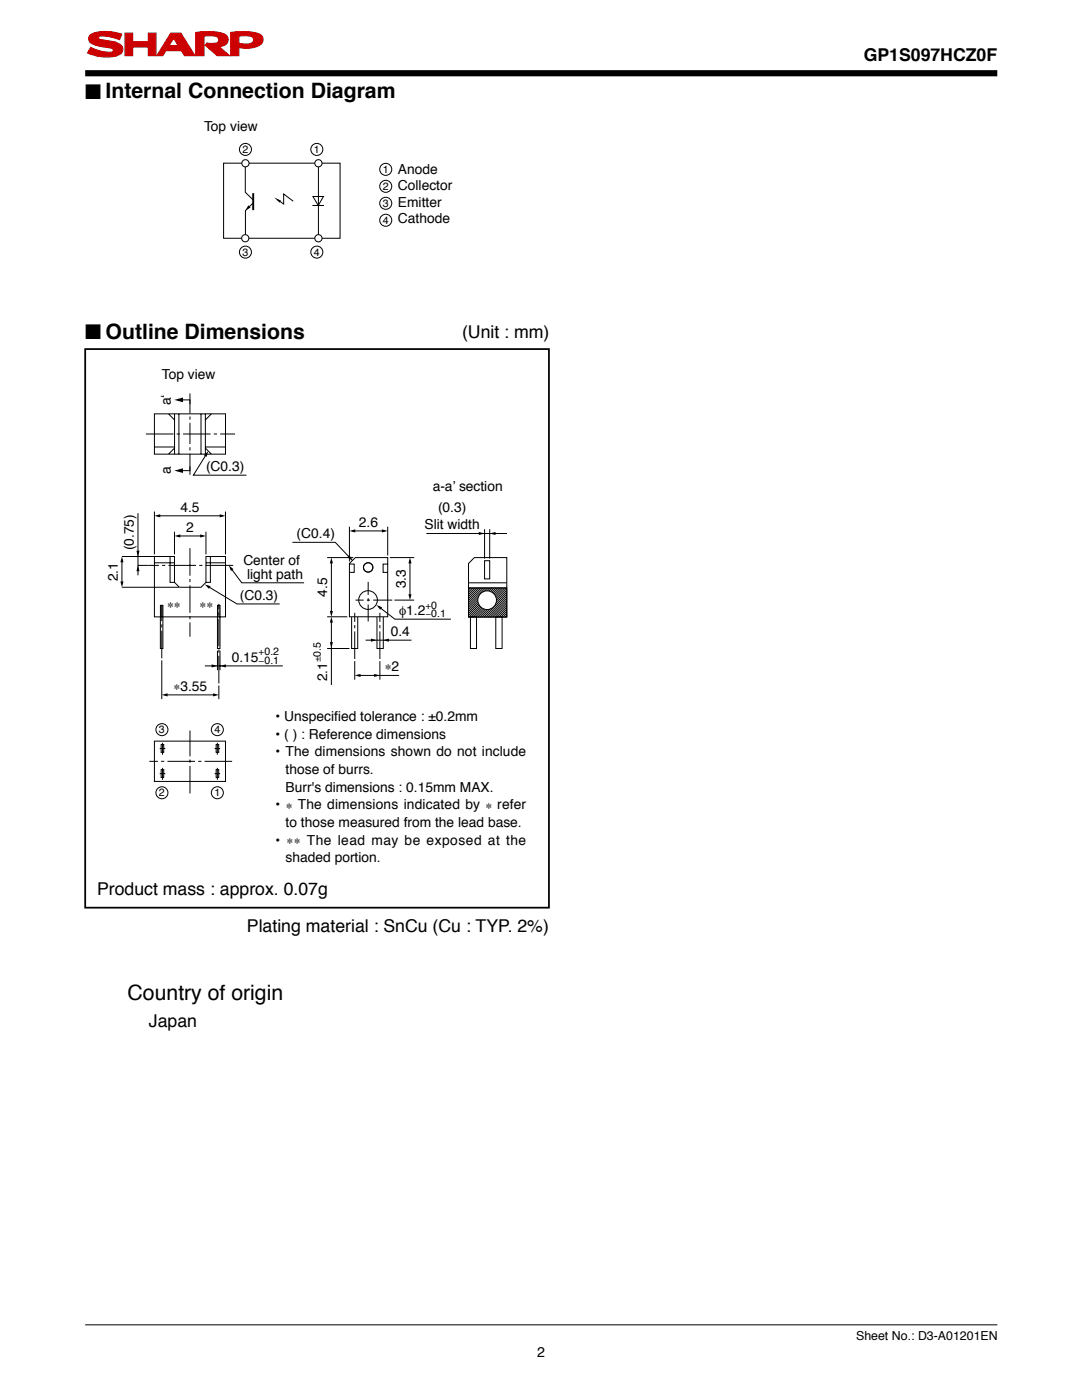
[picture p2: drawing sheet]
<svg xmlns="http://www.w3.org/2000/svg" width="216mm" height="279mm" viewBox="0 0 216 279" stroke-linecap="round" stroke-linejoin="round" font-family="sans-serif">
<path d="M17 264.4h182" fill="none" stroke="#000" stroke-width=".2"/>
<path d="M17 14.6h182" fill="none" stroke="#000" stroke-width="1.2" stroke-linecap="butt"/>
<path d="M17.9 7.1a1.12 1.12 0 0 0 .8 1.8l1.3 .4 2 .3a.52 .52 0 0 1 .5 .7 7 7 0 0 1-4.4-.8l-.6 1.1a8.7 8.7 0 0 0 6.2 .4 1.23 1.23 0 0 0 .8-1.3 1.23 1.23 0 0 0-1-1.1l-1.2-.3a5.8 5.8 0 0 1-2.7-.7 .87 .87 0 0 1 1.2-.4l1.6 .2 1.5 .5 .4-1.1a9 9 0 0 0-6 0zM46 6.5v4.6h1.7v-1.7a5.4 5.4 0 0 0 4.5-.7 1.34 1.34 0 0 0 .1-1.5 1.34 1.34 0 0 0-1.3-.6 14.7 14.7 0 0 0-5-.1zM47.7 7.2a5.3 5.3 0 0 1 2.6 .1 .79 .79 0 0 1 .2 1 .79 .79 0 0 1-.8 .5l-2-.2zM39.1 6.5v4.6h1.6v-3.9a5.3 5.3 0 0 1 2.6 .1 .7 .7 0 0 1 0 1.2l-1.2 .2-.8-.1-.3 .4 2.4 2.1h2.4l-2.1-1.8a1.46 1.46 0 0 0 1.5-.6 1.46 1.46 0 0 0 0-1.6 6.9 6.9 0 0 0-4.3-.8zM34.6 7.6l1 1.5h-1.9zM34.1 6.6l-2.8 4.5h1.2l.6-1h3.1l.6 1h2.1l-2.8-4.5zM25 6.6h1.5v1.8h3.1v-1.8h1.5v4.5h-1.5v-1.7h-3.1v1.7h-1.5z" fill="#c00"/>
<path d="M17.9 7.1a5.7 5.7 0 0 1 4.5-.7l1.9 .4-.4 1.1a7.6 7.6 0 0 0-4.1-.7l-.1 .2a.62 .62 0 0 0 .8 .6 9.8 9.8 0 0 1 3.4 .8 1.23 1.23 0 0 1 .6 1.4 1.23 1.23 0 0 1-1.1 .9 9.3 9.3 0 0 1-5.9-.5l.6-1.1a7 7 0 0 0 4.4 .8l.1-.2a1.15 1.15 0 0 0-1.2-.6 7.3 7.3 0 0 1-3.5-1.2l-.2-.8zM25 6.6h1.5v1.8h3.1v-1.8h1.5v4.5h-1.5v-1.7h-3.1v1.7h-1.5zM34.1 6.6h2l2.8 4.5h-2.1l-.6-1h-3.1l-.6 1h-1.2zM34.6 7.6l1 1.5h-1.9zM39.1 6.5a12.7 12.7 0 0 1 5.8 .3 1.32 1.32 0 0 1 .5 1.6 1.32 1.32 0 0 1-1.4 .9h-.3l2.1 1.8h-2.4l-2.4-2.1 .3-.4 .8 .1a1.85 1.85 0 0 0 1.5-.4 .94 .94 0 0 0-1.2-1.2l-1.7 .1v3.9h-1.6zM46 6.5a12.7 12.7 0 0 1 5.8 .3 1.34 1.34 0 0 1 .6 1.5 1.34 1.34 0 0 1-1.2 1 6.3 6.3 0 0 1-3.5 .1v1.7h-1.7zM47.7 7.2a5.3 5.3 0 0 1 2.6 .1 .79 .79 0 0 1 .2 1 .79 .79 0 0 1-.8 .5l-2-.2z" fill="none" stroke="#c00" stroke-width=".24"/>
<path d="M17 69.7h92.5v111.4h-92.5z" fill="none" stroke="#000" stroke-width=".35"/>
<path d="M73.5 124v-7.9" fill="none" stroke="#000" stroke-width=".2" stroke-dasharray="3.4 .6 .6 .6" stroke-linecap="butt"/>
<g fill="none" stroke="#000" stroke-width=".2">
<path d="M35.7 79.8h2.2v.9M30.8 82.6h14.2v8h-14.2zM30.8 89.2h4M33.7 82.6l1.1 1.2M34.8 82.6v8M34.8 89.4l-1.1 1.2M35.7 82.6v8M37.9 93.1v.8h-2.2M40.1 82.6v8M41 89.2h4M41 89.4l1.1 1.2M41 82.6v8"/>
<path d="M41.3 90.5l-2.7 4.3h10.6M42.1 82.6l-1.1 1.2M24.3 117.2h11.5l-1-1v-5.1h-4v12h14.2v-12h-3.9v5.1l-1 1h-4.2M24.3 111.6v5M24.3 111.1h6.5M27.5 112.8h2.1M27.5 102.4v12.4M30.8 112.3h4M30.8 102.1v8.5M31.4 102.9h13M33.9 111v5.2h.9M34.8 106.1v4.5"/>
<path d="M35.4 107h5.1M41.1 112.3h3.9M41.1 106.1v4.5M41.4 116.9l5.9 3.6h8.5M42 111v5.2h-.9M45 102.1v8.5M46 113.3l2.2 3h12.5M58.3 108.2h8.6l3.4 3.6M65.3 111.3h5.2M66.1 111.9v10.6M69.7 112.5l1.2-1.2h6.5v11.8h-7.7zM69.7 105.1v6.9"/>
<path d="M69.8 112.6h.9v1.6h-.9M70.3 106h6.5M77.4 112.6h-1v1.6h.9M77.4 105.1v5.8M77.8 111.3h4.9M78.7 119.8h3.9M81.8 111.9v7.3M85.1 106.5h16.1M93.5 116.3h7.6M93.5 117.3h7.6l-5.7 5.8M93.9 117.4l-.4 .3M94.3 117.4l-.9 .8"/>
<path d="M94.6 111.3h6.5v11.8h-7.6v-10.6zM94.7 117.4l-1.2 1.2M95.2 117.4l-1.7 1.6M95.6 117.3l-2.2 2.2M96 117.3l-2.5 2.5M96.4 117.3l-2.9 3M96.7 111.9h1v3.6h-1zM96.7 105.6v5.9M96.9 117.3l-3.4 3.4M97.3 117.3l-3.8 3.8M97.7 117.3l-4.2 4.2M97.7 105.6v5.9"/>
<path d="M98.1 117.3l-4.6 4.7M98.6 117.3l-5.1 5.1M99 117.3l-5.5 5.5M99.4 117.3l-5.8 5.8M99.8 117.3l-5.7 5.8M100.2 117.4l-5.7 5.7M100.7 117.3l-5.8 5.8M101.1 119.5l-3.7 3.6M101.1 119.9l-3.2 3.2M101.1 119l-4 4.1M101.1 118.2l-4.9 4.9M101.1 117.8l-5.3 5.3"/>
<path d="M101.1 118.6l-4.5 4.5M32 123.1v6.3h.5v-6.3M32.3 131.8v7.7M32.9 138.7h10.2M40.9 132.9h15.5M43.4 123.1v6.3h.5v-6.3M43.4 129.8v3.9M43.7 136.8v2.7M43.9 129.8v3.9M65.3 123.1h4M65.3 129.4h4.4M66.1 123.7v13"/>
<path d="M70.2 123.2v6.2h1.2v-6.2M70.8 131.9v3.7M71.4 134.8h8.3M73 127.8h9.1M75.2 123.2v6.2h1.3v-6.2M75.6 121.1l3.2 2.5h11.2M75.8 131.9v3.7M93.9 123.1h1.2v6.3h-1.2zM98.9 123.1h1.3v6.3h-1.3zM101.1 120.8l-2.4 2.3M101.1 122l-1.1 1.1M101.1 120.3l-2.8 2.8"/>
<path d="M101.1 121.2l-2 1.9M101.1 122.4l-.7 .7M101.1 122.9l-.3 .3M101.1 121.6l-1.5 1.5M30.8 147.9h14.2v8.1h-14.2zM31.9 149.4h1.1M31.9 154.4h1.1M32.2 148.6h.5v1.6h-.5zM32.2 153.6h.5v1.6h-.5zM32.4 148.2v2.4M32.4 153.2v2.4M42.8 149.4h1.1"/>
<path d="M42.8 154.4h1.1M43.1 148.6h.5v1.6h-.5zM43.1 153.6h.5v1.6h-.5zM43.4 148.2v2.4M43.4 153.2v2.4"/>
<circle cx="73.4" cy="119.8" r="1.86"/>
<circle cx="73.5" cy="113.2" r=".92"/>
<circle cx="73.5" cy="113.2" r=".95"/>
</g>
<path d="M78.3 119.8h-7.4" fill="none" stroke="#000" stroke-width=".2" stroke-dasharray="3.8 .6 .6 .6" stroke-linecap="butt"/>
<path d="M29.1 86.6h17.8M37.9 109.4v17.7M46.5 112.8h-16.9M70.8 131.5v-9.2M75.8 131.5v-9.2M37.9 158.4v-12.6M46.3 151.9h-16.5" fill="none" stroke="#000" stroke-width=".2" stroke-dasharray="5.5 .6 .6 .6" stroke-linecap="butt"/>
<path d="M37.9 94.8v-16.3" fill="none" stroke="#000" stroke-width=".2" stroke-dasharray="4.2 .6 .6 .6" stroke-linecap="butt"/>
<g fill="#000">
<path d="M34.8 93.9l1.7-.4v.9zM34.8 79.8l1.7-.5v1zM40.7 90.9l.9-.9-.4 1.2zM24.3 111.1l.3 1.1h-.6zM24 116h.6l-.3 1.2zM27.5 112.8l.3 1.2h-.6zM27.2 109.9h.6l-.3 1.2zM30.8 102.9l1.2-.3v.7zM34.8 107l1.2-.3v.6zM39.9 106.7l1.2 .3-1.2 .3zM40.9 116.6l1.1 .4-.3 .5zM43.8 102.6l1.2 .3-1.2 .4z"/>
<path d="M45.6 112.8l1 .8-.5 .4zM66.1 111.3l.3 1.1h-.6zM69.3 111.2l.4-.4 .6 1zM69.7 106l1.2-.4v.7zM76.2 105.6l1.2 .4-1.2 .3zM81.5 118.6h.6l-.3 1.2zM81.8 111.3l.3 1.1h-.6zM95.5 106.2l1.2 .3-1.2 .3zM97.7 106.5l1.2-.3v.6zM32.3 138.7l1.1-.3v.6zM42.2 132.6l1.2 .3-1.2 .3zM42.5 138.4l1.2 .3-1.2 .3z"/>
<path d="M43.9 132.9l1.2-.3v.6zM65.8 121.9h.6l-.3 1.2zM65.8 128.2h.6l-.3 1.1zM66.1 123.1l.3 1.2h-.6zM70.8 134.8l1.1-.3v.6zM74 127.4l1.2 .4-1.2 .3zM74.6 134.5l1.2 .3-1.2 .3zM75.1 120.7l1.1 .5-.3 .5zM76.4 127.8l1.2-.4v.7z"/>
</g>
<circle cx="32.3" cy="145.6" r="1.2" fill="#fff"/>
<circle cx="32.3" cy="145.6" r="1.2" fill="none" stroke="#000" stroke-width=".2"/>
<circle cx="43.4" cy="145.6" r="1.2" fill="#fff"/>
<circle cx="43.4" cy="145.6" r="1.2" fill="none" stroke="#000" stroke-width=".2"/>
<circle cx="32.3" cy="158.2" r="1.2" fill="#fff"/>
<circle cx="32.3" cy="158.2" r="1.2" fill="none" stroke="#000" stroke-width=".2"/>
<circle cx="43.4" cy="158.2" r="1.2" fill="#fff"/>
<g fill="none" stroke="#000" stroke-width=".2">
<path d="M43.9 122.6l-.5 .5M43.9 122.3l-.5 .5M43.9 122l-.5 .5M43.9 121.7l-.5 .5M43.9 121.4l-.5 .5M43.9 121.1l-.5 .5M43.9 120.8l-.5 .5"/>
<circle cx="43.4" cy="158.2" r="1.2"/>
</g>
<path d="M43.4 120.8h.5v2.3h-.5z" fill="#939393"/>
<path d="M32.5 122.6l-.5 .5M32.5 122.3l-.5 .5M32.5 122l-.5 .5M32.5 121.7l-.5 .5M32.5 121.4l-.5 .5M32.5 121.1l-.5 .5M32.5 120.8l-.5 .5M43.4 120.8h.5v2.3h-.5z" fill="none" stroke="#000" stroke-width=".2"/>
<path d="M32 120.8h.5v2.3h-.5z" fill="#939393"/>
<path d="M93.5 117.3h7.6v5.8h-7.6zM32 120.8h.5v2.3h-.5z" fill="none" stroke="#000" stroke-width=".2"/>
<circle cx="97.2" cy="119.8" r="1.86" fill="#fff"/>
<g fill="none" stroke="#000" stroke-width=".2">
<path d="M44.6 32.6h23.3v14.9h-23.3zM48.9 32.5v5.9l1.6 1.5M62.4 39.2h2.1l-1 1.8zM63.5 32.5v15M50.5 40.6l-1.5 1.4v5.5M62.4 41h2.1"/>
<circle cx="97.2" cy="119.8" r="1.86"/>
</g>
<path d="M32.3 131.4v-10.6M43.7 136.4v-15.9" fill="none" stroke="#000" stroke-width=".2" stroke-dasharray="5.5 .6 .6 .6" stroke-linecap="butt"/>
<path d="M50.5 38.5v3.4" fill="none" stroke="#000" stroke-width=".38"/>
<circle cx="63.5" cy="32.6" r=".72" fill="#fff"/>
<circle cx="63.5" cy="32.6" r=".72" fill="none" stroke="#000" stroke-width=".2"/>
<circle cx="63.5" cy="47.5" r=".72" fill="#fff"/>
<circle cx="63.5" cy="47.5" r=".72" fill="none" stroke="#000" stroke-width=".2"/>
<circle cx="48.9" cy="47.5" r=".72" fill="#fff"/>
<circle cx="48.9" cy="47.5" r=".72" fill="none" stroke="#000" stroke-width=".2"/>
<circle cx="49" cy="32.6" r=".72" fill="#fff"/>
<g fill="none" stroke="#000" stroke-width=".2">
<path d="M55.3 39.8l1.3 .9v-2l1.9 1.5"/>
<circle cx="49" cy="32.6" r=".72"/>
</g>
<path d="M49.5 41l.5 .4-1 .6zM54.7 39.4l1.4 .7-.3 .3z" fill="#000"/>
<circle cx="77" cy="33.8" r="1.2" fill="#fff"/>
<circle cx="77" cy="33.8" r="1.2" fill="none" stroke="#000" stroke-width=".2"/>
<circle cx="49" cy="29.8" r="1.2" fill="#fff"/>
<circle cx="49" cy="29.8" r="1.2" fill="none" stroke="#000" stroke-width=".2"/>
<circle cx="63.2" cy="29.8" r="1.2" fill="#fff"/>
<circle cx="63.2" cy="29.8" r="1.2" fill="none" stroke="#000" stroke-width=".2"/>
<circle cx="49" cy="50.3" r="1.2" fill="#fff"/>
<circle cx="49" cy="50.3" r="1.2" fill="none" stroke="#000" stroke-width=".2"/>
<circle cx="63.2" cy="50.3" r="1.2" fill="#fff"/>
<circle cx="63.2" cy="50.3" r="1.2" fill="none" stroke="#000" stroke-width=".2"/>
<circle cx="77" cy="37.2" r="1.2" fill="#fff"/>
<circle cx="77" cy="37.2" r="1.2" fill="none" stroke="#000" stroke-width=".2"/>
<circle cx="77" cy="40.6" r="1.2" fill="#fff"/>
<circle cx="77" cy="40.6" r="1.2" fill="none" stroke="#000" stroke-width=".2"/>
<circle cx="77" cy="44" r="1.2" fill="#fff"/>
<circle cx="77" cy="44" r="1.2" fill="none" stroke="#000" stroke-width=".2"/>
<g font-size="4.2">
<text x="17" y="19.7">■ Internal Connection Diagram</text>
<text x="17" y="67.7">■ Outline Dimensions</text>
<text x="25.5" y="199.6">Country of origin</text>
</g>
<g font-size="3.5">
<text x="172.3" y="12.1">GP1S097HCZ0F</text>
<text x="92.2" y="67.5">(Unit : mm)</text>
<text x="19.4" y="178.6">Product mass : approx. 0.07g</text>
<text x="49.3" y="186">Plating material : SnCu (Cu : TYP. 2%)</text>
<text x="29.7" y="205">Japan</text>
</g>
<g font-size="2.8">
<text x="40.7" y="26.2">Top view</text>
<text x="79.4" y="34.6">Anode</text>
<text x="79.4" y="37.9">Collector</text>
<text x="79.4" y="41.3">Emitter</text>
<text x="79.4" y="44.6">Cathode</text>
<text x="32.3" y="75.5">Top view</text>
<text x="34.1" y="80.9" transform="rotate(-90 34.1 80.9)">aʻ</text>
<text x="34.1" y="94.7" transform="rotate(-90 34.1 94.7)">a</text>
<text x="41.1" y="94">(C0.3)</text>
<text x="86.3" y="98.1">a-aʼ section</text>
<text x="36" y="102.1">4.5</text>
<text x="37.1" y="106.1">2</text>
<text x="59.2" y="107.4">(C0.4)</text>
<text x="71.6" y="105.1">2.6</text>
<text x="84.7" y="105.5">Slit width</text>
<text x="87.4" y="102.1">(0.3)</text>
<text x="26.7" y="109.8" transform="rotate(-90 26.7 109.8)">(0.75)</text>
<text x="48.6" y="112.7">Center of</text>
<text x="23.5" y="116" transform="rotate(-90 23.5 116)">2.1</text>
<text x="47.9" y="119.7">(C0.3)</text>
<text x="49.3" y="115.5">light path</text>
<text x="65.3" y="119.1" transform="rotate(-90 65.3 119.1)">4.5</text>
<text x="81" y="117.4" transform="rotate(-90 81 117.4)">3.3</text>
<text x="33.3" y="121.5">∗∗</text>
<text x="39.8" y="121.5">∗∗</text>
<text x="79.6" y="122.7">φ1.2</text>
<text x="78" y="126.9">0.4</text>
<text x="34.6" y="137.8">∗3.55</text>
<text x="46.3" y="132.1">0.15</text>
<text x="65.3" y="136" transform="rotate(-90 65.3 136)">2.1</text>
<text x="76.8" y="134">∗2</text>
<text x="55" y="143.9">• Unspecifed tolerance : ±0.2mm</text>
<text x="66.7" y="143.9">i</text>
<text x="55" y="147.4">• ( ) : Reference dimensions</text>
<text x="55" y="150.9">• The dimensions shown do not include</text>
<text x="57" y="154.4">those of burrs.</text>
<text x="55" y="161.5">• ∗ The dimensions indicated by ∗ refer</text>
<text x="57" y="158">Burr's dimensions : 0.15mm MAX.</text>
<text x="57" y="165">to those measured from the lead base.</text>
<text x="55" y="168.6">• ∗∗ The lead may be exposed at the</text>
<text x="57" y="172.1">shaded portion.</text>
<text x="107.2" y="270.8">2</text>
</g>
<text font-size="2.5" x="170.8" y="267.5">Sheet No.: D3-A01201EN</text>
<g font-size="2.1">
<text x="48.4" y="30.6">2</text>
<text x="62.6" y="30.6">1</text>
<text x="76.4" y="34.5">1</text>
<text x="76.4" y="37.9">2</text>
<text x="76.4" y="41.3">3</text>
<text x="76.4" y="44.7">4</text>
<text x="48.4" y="51.1">3</text>
<text x="62.6" y="51.1">4</text>
<text x="84.9" y="123.1">−0.1</text>
<text x="84.9" y="121.5">+0</text>
<text x="51.6" y="130.8">+0.2</text>
<text x="51.6" y="132.5">−0.1</text>
<text x="64" y="132.2" transform="rotate(-90 64 132.2)">±0.5</text>
<text x="31.7" y="146.4">3</text>
<text x="42.8" y="146.4">4</text>
<text x="31.7" y="159">2</text>
<text x="42.8" y="159">1</text>
</g>
</svg>
